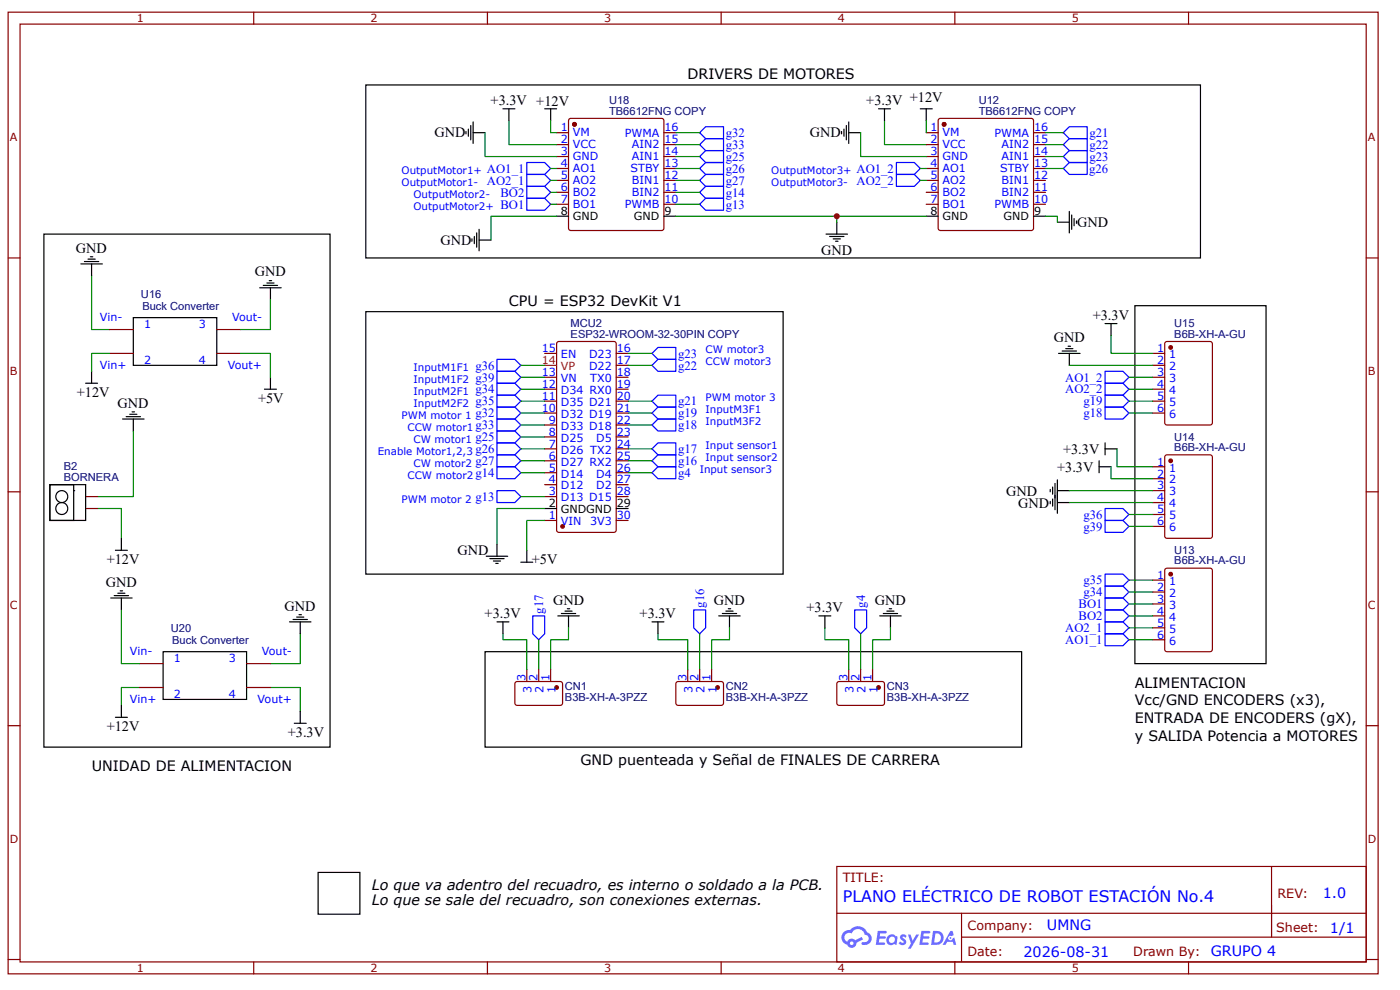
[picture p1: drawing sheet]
<svg xmlns="http://www.w3.org/2000/svg" width="297mm" height="210mm" viewBox="0 0 297 210" stroke-linecap="round" stroke-linejoin="round" font-family="sans-serif">
<g fill="none" stroke="#800" stroke-width=".25">
<path d="M1.7 2.6h290.7v203.9h-290.7zM4.3 5.1h285.5v198.8h-285.5zM53.8 2.6v2.5M103.4 2.6v2.5M153 2.6v2.5M202.6 2.6v2.5M252.1 2.6v2.5M1.7 54.7h2.6M289.8 54.7h2.6M1.7 104.3h2.6M289.8 104.3h2.6M1.7 153.8h2.6"/>
<path d="M289.8 153.8h2.6M177.5 183.7h112.3v20.2h-112.3zM177.6 193.6h112.1M204 198.7h85.7M204 193.6v10.1M269.8 183.7v15M1.7 203.4h2.6M53.8 203.9v2.6M103.4 203.9v2.6M153 203.9v2.6M202.6 203.9v2.6M252.1 203.9v2.6"/>
<path d="M289.8 203.4h2.6"/>
</g>
<g fill="#58f">
<path d="M191.1 198.2l.5-.1 .4 .1 .3 .2-.2 .5a.33 .33 0 0 0-.3-.3 .33 .33 0 0 0-.3 .1v.1a.85 .85 0 0 1 .7 .6 .85 .85 0 0 1-.3 .9l-.7 .1-.6-.4 .4-.4 .5 .3 .2-.1v-.2a.88 .88 0 0 1-.6-1.4z"/>
<path d="M192.6 198.1h.6l.4 1.3 .8-1.3h.6l-1.8 3h-.6l.7-1.1z"/>
<path d="M186.2 197.4h1.7l.2 .1-.1 .3-1.3 .1-.1 .6h1.1l.2 .3-.2 .2h-1.1l-.2 .8h1.3l.1 .3-.1 .2h-1.9z"/>
<path d="M195.5 197.4h1.6l.2 .1v.3l-1.3 .1-.1 .6h1.1l.2 .3-.3 .2h-1.1l-.1 .8h1.2l.1 .3-.1 .2h-1.9z"/>
<path d="M201.6 197.4h.5l.2 .9-.4 .2a.49 .49 0 0 0-.7 .2 .49 .49 0 0 0 .3 .7 .49 .49 0 0 0 .6-.5l.4-.2 .4 1.6h-.6l-.2-.6h-1.2l-.3 .6h-.6z"/>
<path d="M197.9 197.4l-.4 2.9h1a1.51 1.51 0 0 0 1.7-1.5 1.51 1.51 0 0 0-1.8-1.4zM198.4 197.9a1.02 1.02 0 0 1 1.2 1.1 1.02 1.02 0 0 1-1.4 .8z"/>
<path d="M188.5 198.4a1.11 1.11 0 0 0-.3 1.5 1.11 1.11 0 0 0 1.6 .3l.4 .1 .2-1.6-.4-.2a1.01 1.01 0 0 0-1.5-.1zM188.5 199.2a.66 .66 0 0 1 1.3 0 .66 .66 0 0 1-1.3 0z"/>
<path d="M179 197.6a1.58 1.58 0 0 0 .7 2.7 1.01 1.01 0 0 0 1.2 .6 1.01 1.01 0 0 0 .8-1l1.4-.7-.3-.6-1.4 .7a1.02 1.02 0 0 0-1.7 .4 .99 .99 0 0 1-.4-1.4 .99 .99 0 0 1 1.4-.4 1.48 1.48 0 0 1 1.5-.9 1.48 1.48 0 0 1 1.3 1.2 .82 .82 0 0 1 .8 1 .82 .82 0 0 1-1.2 .5l-.3 .2v.3a1.4 1.4 0 0 0 2-.6 1.4 1.4 0 0 0-.9-2 2.19 2.19 0 0 0-3.6-.4l-.8 .1zM180.3 200a.4 .4 0 0 1 .8 0 .4 .4 0 0 1-.8 0z"/>
<circle cx="201.6" cy="198.9" r=".19"/>
</g>
<path d="M19.4 58.5v11.4h3.8M23.2 74.9h-3.8v3.8M51 74.9h6.4v5.1M57.4 63.5v6.4h-6.4M28.3 91.4v13.9h-7.6M20.7 107.8h5.1v6.3M63.7 134.4v6.3h-6.3M29.5 145.8h-3.7v3.7M57.4 145.8h6.3v5" fill="none" stroke="#080" stroke-width=".25"/>
<g fill="none" stroke="#000" stroke-width=".25">
<path d="M17.2 56h4.5M17.9 55.4h3M18.7 54.9h1.5M19.2 54.4h.5M19.4 56v2.5M57.1 59.5h.5M19.4 78.7v2.6M28.3 67.3h17.7v10.2h-17.7zM55.1 61h4.5M55.9 60.5h3M56.6 60h1.5M57.4 61v2.5"/>
<path d="M57.4 80v2.5M18.2 81.3h2.5M26 88.8h4.6M26.8 88.3h3M27.5 87.8h1.5M28 87.3h.5M28.3 88.8v2.6M56.1 82.5h2.5M10.6 102.8h7.6v7.5h-7.6zM10.6 102.8h5v7.5h-5zM23.5 126.8h4.5M24.2 126.3h3.1"/>
<path d="M25 125.8h1.5M25.5 125.3h.5M25.8 126.8v2.5M34.6 138.2h17.7v10.1h-17.7zM61.4 131.8h4.6M62.2 131.3h3M62.9 130.8h1.6M63.4 130.3h.5M63.7 131.8v2.6M62.4 153.3h2.6M63.7 150.8v2.5"/>
<circle cx="13.1" cy="107.8" r="1.26"/>
<circle cx="13.1" cy="105.3" r="1.26"/>
</g>
<path d="M23.2 69.9h5.1M23.2 74.9h5.1M46 69.9h5M46 74.9h5M118.2 72.5l.4-.1h11.6l.3 .1 .2 .3v39.6l-.1 .2-.3 .3h-11.7l-.3-.1-.2-.3v-39.6zM18.2 105.3h2.5M18.2 107.8h2.5M29.5 140.7h5.1M29.5 145.8h5.1M52.3 140.7h5.1M52.3 145.8h5.1" fill="none" stroke="#800" stroke-width=".25"/>
<circle cx="119.3" cy="111.6" r=".38" fill="#800"/>
<g fill="none" stroke="#800" stroke-width=".25">
<path d="M115.6 80h2.5M115.6 74.9h2.5M130.7 80h2.6M130.7 74.9h2.6M130.7 77.5h2.6M115.6 97.7h2.5M115.6 95.2h2.5M115.6 92.6h2.5M115.6 90.1h2.5M115.6 87.6h2.5M115.6 85h2.5M115.6 82.5h2.5"/>
<path d="M130.7 97.7h2.6M130.7 95.2h2.6M130.7 92.6h2.6M130.7 90.1h2.6M130.7 87.6h2.6M130.7 85h2.6M130.7 82.5h2.6M115.6 110.3h2.5M115.6 105.3h2.5M115.6 102.8h2.5M115.6 100.2h2.5M130.7 110.3h2.6"/>
<path d="M130.7 105.3h2.6M130.7 102.8h2.6M130.7 100.2h2.6"/>
<circle cx="119.3" cy="111.6" r=".38"/>
</g>
<path d="M115.6 107.8h2.5M130.7 107.8h2.6" fill="none" stroke="#000" stroke-width=".25"/>
<path d="M115.6 77.5h2.5" fill="none" stroke="#f00" stroke-width=".25"/>
<circle cx="121.9" cy="26.4" r=".38" fill="#800"/>
<g fill="none" stroke="#800" stroke-width=".25">
<path d="M120.8 25.2l.3-.1h19.2l.4 .1 .1 .4v22.8l-.1 .3-.4 .2h-19.2l-.3-.2-.2-.3v-22.8z"/>
<circle cx="121.9" cy="26.4" r=".38"/>
</g>
<circle cx="121.9" cy="26.4" r=".38" fill="#800"/>
<g fill="none" stroke="#800" stroke-width=".25">
<path d="M118.1 28.1h2.5M118.1 30.7h2.5M118.1 33.2h2.5M118.1 35.7h2.5M118.1 38.2h2.5M140.8 28.1h2.6M140.8 30.7h2.6M140.8 33.2h2.6M140.8 35.7h2.6M140.8 38.2h2.6M118.1 40.8h2.5M118.1 43.3h2.5"/>
<path d="M140.8 40.8h2.6M140.8 43.3h2.6M247.2 72.5l.4-.1h9.1l.4 .2 .1 17-.2 .4-9.4 .1-.4-.2-.1-17z"/>
<circle cx="121.9" cy="26.4" r=".38"/>
</g>
<path d="M106.7 23.1h2.5M108 23.1v2.5M118.1 45.8h2.5M140.8 45.8h2.6M234.4 68.6h2.6M235.7 68.6v2.5M24.5 116.7h2.5M25.8 114.1v2.6M24.5 152.1h2.5M25.8 149.5v2.6" fill="none" stroke="#000" stroke-width=".25"/>
<path d="M108 25.6v5.1h10.1M25.8 129.3v11.4h3.7" fill="none" stroke="#080" stroke-width=".25"/>
<circle cx="248.4" cy="73.7" r=".38" fill="#800"/>
<g fill="none" stroke="#800" stroke-width=".25">
<path d="M244.6 74.9h2.5M244.6 77.5h2.5M244.6 80h2.5M244.6 82.5h2.5M244.6 85h2.5M244.6 87.6h2.5M247.2 96.6l.4-.2h9.1l.4 .3 .1 16.9-.2 .5h-9.4l-.4-.2-.1-17z"/>
<circle cx="248.4" cy="73.7" r=".38"/>
</g>
<circle cx="248.4" cy="97.7" r=".38" fill="#800"/>
<g fill="none" stroke="#800" stroke-width=".25">
<path d="M244.6 99h2.5M244.6 101.5h2.5M244.6 104h2.5M244.6 106.5h2.5M244.6 109.1h2.5M244.6 111.6h2.5M247.2 120.6l.4-.1h9.1l.4 .2 .1 17-.2 .4-9.4 .1-.4-.3-.1-16.9z"/>
<circle cx="248.4" cy="97.7" r=".38"/>
</g>
<circle cx="248.4" cy="121.7" r=".38" fill="#800"/>
<g fill="none" stroke="#800" stroke-width=".25">
<path d="M244.6 123h2.5M244.6 125.5h2.5M244.6 128h2.5M244.6 130.6h2.5M244.6 133.1h2.5M244.6 135.6h2.5"/>
<circle cx="248.4" cy="121.7" r=".38"/>
</g>
<g fill="none" stroke="#000" stroke-width=".25">
<path d="M186.4 23.1h2.5M187.6 23.1v2.5M224.6 74.9h4.5M225.3 74.4h3.1M226.1 73.9h1.5M226.6 73.4h.5M226.9 74.9v2.6M240.8 64.8h27.8v75.9h-27.8zM233.2 99h2.5M233.2 97.7v2.5M234.4 95.2h2.6M234.4 93.9v2.5"/>
<path d="M222.8 103.8v.5M222.8 106.3v.5M223.3 103.3v1.5M223.3 105.8v1.5M223.8 102.5v5.6M224.3 104h2.6M224.3 101.7v7.1M224.3 106.5h2.6"/>
</g>
<g fill="none" stroke="#080" stroke-width=".25">
<path d="M187.6 25.6v5.1h8.9M110.5 77.5h5.1M110.5 80h5.1M226.9 77.5h17.7M235.7 71.1v3.8h8.9M239.5 80h5.1M110.5 82.5h5.1M110.5 85h5.1M133.3 87.6h5M133.3 90.1h5M235.7 99v2.5h8.9M237 95.2v3.8h7.6"/>
<path d="M239.5 87.6h5.1M239.5 82.5h5.1M239.5 85h5.1M226.9 106.5h17.7M226.9 104h17.7"/>
</g>
<g fill="none" stroke="#00f" stroke-width=".25">
<path d="M105.4 76.2h3.8l1.3 1.3-1.3 1.2h-3.8zM105.4 78.7h3.8l1.3 1.3-1.3 1.3h-3.8zM234.4 78.7h3.8l1.3 1.3-1.3 1.3h-3.8zM105.4 81.3h3.8l1.3 1.2-1.3 1.3h-3.8zM105.4 83.8h3.8l1.3 1.2-1.3 1.3h-3.8zM138.3 90.1l1.3-1.3h3.8v2.6h-3.8zM138.3 87.6l1.3-1.3h3.8v2.5h-3.8zM234.4 81.3h3.8l1.3 1.2-1.3 1.3h-3.8zM234.4 83.8h3.8l1.3 1.2-1.3 1.3h-3.8zM234.4 86.3h3.8l1.3 1.3-1.3 1.2h-3.8zM234.4 110.3h3.8l1.3 1.3-1.3 1.3h-3.8zM234.4 107.8h3.8l1.3 1.3-1.3 1.2h-3.8z"/>
<path d="M234.4 124.3h3.8l1.3 1.2-1.3 1.3h-3.8zM234.4 121.7h3.8l1.3 1.3-1.3 1.3h-3.8zM234.4 134.4h3.8l1.3 1.2-1.3 1.3h-3.8zM234.4 131.8h3.8l1.3 1.3-1.3 1.3h-3.8zM234.4 129.3h3.8l1.3 1.3-1.3 1.2h-3.8zM234.4 126.8h3.8l1.3 1.2-1.3 1.3h-3.8z"/>
</g>
<circle cx="200.3" cy="26.4" r=".38" fill="#800"/>
<g fill="none" stroke="#800" stroke-width=".25">
<path d="M199.2 25.2l.3-.1h19.3l.3 .1 .2 .4v22.8l-.2 .3-.3 .2h-19.3l-.3-.2-.2-.3v-22.8z"/>
<circle cx="200.3" cy="26.4" r=".38"/>
</g>
<circle cx="200.3" cy="26.4" r=".38" fill="#800"/>
<g fill="none" stroke="#800" stroke-width=".25">
<path d="M196.5 28.1h2.5M196.5 30.7h2.5M196.5 33.2h2.5M196.5 35.7h2.5M196.5 38.2h2.5M219.3 28.1h2.5M219.3 30.7h2.5M219.3 33.2h2.5M219.3 35.7h2.5M219.3 38.2h2.5M196.5 40.8h2.5M196.5 43.3h2.5"/>
<path d="M219.3 40.8h2.5M219.3 43.3h2.5M109.4 144.6l.3-.1h9.3l.3 .5v4.2l-.5 .3h-9.3l-.3-.5v-4z"/>
<circle cx="200.3" cy="26.4" r=".38"/>
</g>
<g fill="none" stroke="#000" stroke-width=".25">
<path d="M77.6 18h177.1v36.7h-177.1zM98.9 27.9v.5M99.4 27.4v1.5M99.9 26.6v3M100.4 28.1h2.5M100.4 25.9v4.5M115.6 23.1h2.5M116.8 23.1v2.5M178.5 27.9v.5M179 27.4v1.5M179.6 26.6v3M180.1 28.1h2.5"/>
<path d="M180.1 25.9v4.5M195.2 23.1h2.6M196.5 23.1v2.5M9.3 49.6h60.7v108.8h-60.7zM100.1 50.6v.5M100.6 50.1v1.6M101.1 49.4v3M101.6 50.9h2.6M101.6 48.6v4.6M175.3 49.6h4.5M176 50.1h3M176.8 50.6h1.5"/>
<path d="M177.3 51.1h.5M177.5 47.1v2.5M196.5 45.8h2.5M219.3 45.8h2.5M224.3 47.1h2.6M226.9 44.8v4.6M227.4 45.6v3M227.9 46.3v1.6M228.4 46.8v.6M77.6 66.1h88.5v55.6h-88.5zM15.6 104h.1M103.2 117.9h4.5"/>
<path d="M103.9 118.4h3.1M104.7 118.9h1.5M105.2 119.4h.5M105.4 115.4v2.5M110.5 119.2h2.5M111.8 116.7v2.5M102.9 138.2h113.8v20.2h-113.8zM118.3 130.6h4.6M119.1 130.1h3M119.9 129.6h1.5M120.4 129.1h.5M120.6 130.6v2.5"/>
<path d="M152.5 130.6h4.5M153.2 130.1h3.1M154 129.6h1.5M154.5 129.1h.5M154.8 130.6v2.5M186.6 130.6h4.6M187.4 130.1h3M188.2 129.6h1.5M188.7 129.1h.5M188.9 130.6v2.5M67.5 185h8.8v8.8h-8.8z"/>
</g>
<g fill="none" stroke="#080" stroke-width=".25">
<path d="M102.9 28.1v5.1h15.2M116.8 25.6v2.5h1.3M116.8 35.7h1.3M116.8 38.2h1.3M143.4 28.1h5M143.4 30.7h5M143.4 33.2h5M143.4 35.7h5M143.4 38.2h5M182.6 28.1v5.1h13.9M195.2 35.7h1.3M195.2 38.2h1.3"/>
<path d="M196.5 25.6v2.5M221.8 28.1h3.8M221.8 30.7h3.8M221.8 33.2h3.8M221.8 35.7h3.8M116.8 40.8h1.3M116.8 43.3h1.3M118.1 45.8h-13.9v5.1M143.4 40.8h5M143.4 43.3h5M143.4 45.8h34.1M196.5 45.8h-19v1.3"/>
<path d="M221.8 45.8h2.5v1.3M133.3 77.5h5M133.3 74.9h5M110.5 95.2h5.1M110.5 97.7h5.1M110.5 87.6h5.1M110.5 90.1h5.1M110.5 92.6h5.1M133.3 95.2h5M133.3 97.7h5M133.3 85h5M110.5 100.2h5.1"/>
<path d="M110.5 105.3h5.1M115.6 110.3h-3.8v6.4M115.6 107.8h-10.2v7.6M133.3 100.2h5M239.5 109.1h5.1M239.5 111.6h5.1M114.3 135.6v6.4M120.6 133.1v2.5h-3.8v6.4M148.4 134.4v7.6M154.8 133.1v2.5h-3.8v6.4M182.6 134.4v7.6M188.9 133.1v2.5h-3.8v6.4"/>
<path d="M239.5 123h5.1M239.5 125.5h5.1M239.5 128h5.1M239.5 130.6h5.1M239.5 133.1h5.1M239.5 135.6h5.1"/>
</g>
<g fill="none" stroke="#00f" stroke-width=".25">
<path d="M111.8 34.5h3.8l1.2 1.2-1.2 1.3h-3.8zM111.8 37h3.8l1.2 1.2-1.2 1.3h-3.8zM111.8 39.5h3.8l1.2 1.3-1.2 1.2h-3.8zM148.4 28.1l1.3-1.2h3.8v2.5h-3.8zM148.4 30.7l1.3-1.3h3.8v2.5h-3.8zM148.4 33.2l1.3-1.3h3.8v2.6h-3.8zM148.4 35.7l1.3-1.2h3.8v2.5h-3.8zM148.4 38.2l1.3-1.2h3.8v2.5h-3.8zM190.2 34.5h3.8l1.2 1.2-1.2 1.3h-3.8zM190.2 37h3.8l1.2 1.2-1.2 1.3h-3.8zM225.6 28.1l1.3-1.2h3.7v2.5h-3.7zM225.6 30.7l1.3-1.3h3.7v2.5h-3.7z"/>
<path d="M225.6 35.7l1.3-1.2h3.7v2.5h-3.7zM225.6 33.2l1.3-1.3h3.7v2.6h-3.7zM111.8 42h3.8l1.2 1.3-1.2 1.3h-3.8zM148.4 40.8l1.3-1.3h3.8v2.5h-3.8zM148.4 43.3l1.3-1.3h3.8v2.6h-3.8zM138.3 74.9l1.3-1.2h3.8v2.5h-3.8zM138.3 77.5l1.3-1.3h3.8v2.5h-3.8zM105.4 91.4h3.8l1.3 1.2-1.3 1.3h-3.8zM105.4 88.8h3.8l1.3 1.3-1.3 1.3h-3.8zM105.4 86.3h3.8l1.3 1.3-1.3 1.2h-3.8zM105.4 93.9h3.8l1.3 1.3-1.3 1.2h-3.8zM105.4 96.4h3.8l1.3 1.3-1.3 1.3h-3.8z"/>
<path d="M105.4 99h3.8l1.3 1.2-1.3 1.3h-3.8zM138.3 95.2l1.3-1.3h3.8v2.5h-3.8zM138.3 97.7l1.3-1.3h3.8v2.6h-3.8zM138.3 85l1.3-1.2h3.8v2.5h-3.8zM105.4 104h3.8l1.3 1.3-1.3 1.2h-3.8zM138.3 100.2l1.3-1.2h3.8v2.5h-3.8zM113 130.6h2.6v3.8l-1.3 1.2-1.3-1.2zM147.2 129.3h2.5v3.8l-1.3 1.3-1.2-1.3zM181.3 129.3h2.6v3.8l-1.3 1.3-1.3-1.3z"/>
</g>
<circle cx="118.1" cy="145.8" r=".38" fill="#800"/>
<g fill="none" stroke="#800" stroke-width=".25">
<path d="M111.8 142v2.5M114.3 142v2.5M116.8 142v2.5M143.5 144.6l.4-.1h9.3l.3 .5v4.2l-.5 .3h-9.3l-.3-.5v-4z"/>
<circle cx="118.1" cy="145.8" r=".38"/>
</g>
<circle cx="152.2" cy="145.8" r=".38" fill="#800"/>
<g fill="none" stroke="#800" stroke-width=".25">
<path d="M145.9 142v2.5M148.4 142v2.5M151 142v2.5M177.7 144.6l.3-.1h9.3l.3 .5v4.2l-.5 .3h-9.3l-.3-.5v-4z"/>
<circle cx="152.2" cy="145.8" r=".38"/>
</g>
<circle cx="186.4" cy="145.8" r=".38" fill="#800"/>
<g fill="none" stroke="#800" stroke-width=".25">
<path d="M180.1 142v2.5M182.6 142v2.5M185.1 142v2.5"/>
<circle cx="186.4" cy="145.8" r=".38"/>
</g>
<path d="M105.4 131.8h2.6M106.7 131.8v2.6M138.3 131.8h2.5M139.6 131.8v2.6M173.7 130.6h2.6M175 130.6v2.5" fill="none" stroke="#000" stroke-width=".25"/>
<path d="M106.7 134.4v1.2h5.1v6.4M139.6 134.4v1.2h6.3v6.4M175 133.1v2.5h5.1v6.4" fill="none" stroke="#080" stroke-width=".25"/>
<circle cx="177.5" cy="45.8" r=".63" fill="#c00"/>
<text font-size="3.4" fill="#00f" x="178.8" y="191.3">PLANO ELÉCTRICO DE ROBOT ESTACIÓN No.4</text>
<g font-size="3">
<text x="145.9" y="16.7">DRIVERS DE MOTORES</text>
<text x="104.1" y="22.3">+3.3V +12V</text>
<text x="183.8" y="22.3">+3.3V +12V</text>
<text x="92.2" y="29.1">GND</text>
<text x="171.8" y="29.1">GND</text>
<text x="16.1" y="53.6">GND</text>
<text x="93.4" y="51.9">GND</text>
<text x="174.2" y="54">GND</text>
<text x="228.5" y="48.1">GND</text>
<text x="54" y="58.6">GND</text>
<text x="108" y="64.8">CPU = ESP32 DevKit V1</text>
<text x="231.8" y="67.8">+3.3V</text>
<text x="223.6" y="72.6">GND</text>
<text x="16.3" y="84.1">+12V</text>
<text x="24.9" y="86.4">GND</text>
<text x="54.7" y="85.4">+5V</text>
<text x="224.3" y="100">+3.3V</text>
<text x="225.5" y="96.2">+3.3V</text>
<text x="213.4" y="105.1">GND</text>
<text x="216" y="107.6">GND</text>
<text x="22.6" y="119.5">+12V</text>
<text x="97.1" y="117.7">GND</text>
<text x="112.8" y="119.5">+5V</text>
<text x="22.4" y="124.4">GND</text>
<text x="60.4" y="129.4">GND</text>
<text x="102.8" y="131">+3.3V</text>
<text x="117.3" y="128.3">GND</text>
<text x="135.7" y="131">+3.3V</text>
<text x="151.5" y="128.3">GND</text>
<text x="171.1" y="129.8">+3.3V</text>
<text x="185.6" y="128.3">GND</text>
<text x="240.8" y="145.8">ALIMENTACION</text>
<text x="240.8" y="149.5">Vcc/GND ENCODERS (x3),</text>
<text x="22.6" y="154.9">+12V</text>
<text x="240.8" y="153.3">ENTRADA DE ENCODERS (gX),</text>
<text x="61.1" y="156.3">+3.3V</text>
<text x="240.8" y="157.1">y SALIDA Potencia a MOTORES</text>
<text x="19.5" y="163.4">UNIDAD DE ALIMENTACION</text>
<text x="123.1" y="162.2">GND puenteada y Señal de FINALES DE CARRERA</text>
<text x="78.9" y="188.8">Lo que va adentro del recuadro, es interno o soldado a la PCB.</text>
<text x="78.9" y="191.8">Lo que se sale del recuadro, son conexiones externas.</text>
</g>
<g font-size="3" fill="#00f">
<text x="280.6" y="190.3">1.0</text>
<text x="222.1" y="197.2">UMNG</text>
<text x="282.2" y="197.7">1/1</text>
<text x="217.1" y="202.8">2026-08-31</text>
<text x="256.9" y="202.7">GRUPO 4</text>
</g>
<g font-size="2.7" fill="#00f">
<text x="154" y="29">g32</text>
<text x="231.2" y="29">g21</text>
<text x="154" y="31.6">g33</text>
<text x="154" y="34.1">g25</text>
<text x="231.2" y="31.6">g22</text>
<text x="231.2" y="34.1">g23</text>
<text x="103.3" y="36.6">AO1_1</text>
<text x="103.3" y="39.1">AO2_1</text>
<text x="106.2" y="41.7">BO2</text>
<text x="154" y="36.6">g26</text>
<text x="154" y="39.2">g27</text>
<text x="154" y="41.7">g14</text>
<text x="181.7" y="36.6">AO1_2</text>
<text x="181.7" y="39.1">AO2_2</text>
<text x="231.1" y="36.7">g26</text>
<text x="106.2" y="44.2">BO1</text>
<text x="154" y="44.2">g13</text>
<text x="143.9" y="75.8">g23</text>
<text x="100.9" y="83.4">g34</text>
<text x="100.9" y="78.4">g36</text>
<text x="100.9" y="80.9">g39</text>
<text x="143.9" y="78.4">g22</text>
<text x="226" y="80.9">AO1_2</text>
<text x="226" y="83.4">AO2_2</text>
<text x="100.9" y="88.5">g32</text>
<text x="100.9" y="85.9">g35</text>
<text x="143.9" y="88.5">g19</text>
<text x="143.9" y="85.9">g21</text>
<text x="229.9" y="86">g19</text>
<text x="229.9" y="88.5">g18</text>
<text x="100.9" y="93.6">g25</text>
<text x="100.9" y="91">g33</text>
<text x="143.9" y="91">g18</text>
<text x="100.9" y="96.1">g26</text>
<text x="100.9" y="98.6">g27</text>
<text x="100.9" y="101.1">g14</text>
<text x="143.9" y="96.1">g17</text>
<text x="143.9" y="98.6">g16</text>
<text x="143.9" y="101.1">g4</text>
<text x="100.9" y="106.2">g13</text>
<text x="229.9" y="112.5">g39</text>
<text x="229.9" y="110">g36</text>
<text x="229.9" y="123.9">g35</text>
<text x="115.2" y="130.1" transform="rotate(-90 115.2 130.1)">g17</text>
<text x="149.4" y="128.8" transform="rotate(-90 149.4 128.8)">g16</text>
<text x="183.5" y="128.8" transform="rotate(-90 183.5 128.8)">g4</text>
<text x="228.8" y="131.5">BO2</text>
<text x="228.8" y="129">BO1</text>
<text x="229.9" y="126.4">g34</text>
<text x="226" y="136.5">AO1_1</text>
<text x="226" y="134">AO2_1</text>
</g>
<g font-size="2.7" fill="#800">
<text x="178.8" y="187">TITLE:</text>
<text x="271" y="190.3">REV:</text>
<text x="205.3" y="197.2">Company:</text>
<text x="270.8" y="197.6">Sheet:</text>
<text x="205.3" y="202.7">Date:</text>
<text x="240.4" y="202.7">Drawn By:</text>
</g>
<g font-size="2.4" fill="#800">
<text x="29" y="4.7">1</text>
<text x="78.6" y="4.7">2</text>
<text x="128.2" y="4.7">3</text>
<text x="177.8" y="4.7">4</text>
<text x="227.4" y="4.7">5</text>
<text x="2.1" y="29.9">A</text>
<text x="290.2" y="29.9">A</text>
<text x="2.1" y="79.5">B</text>
<text x="290.2" y="79.5">B</text>
<text x="2.1" y="129.1">C</text>
<text x="290.2" y="129.1">C</text>
<text x="2.1" y="178.6">D</text>
<text x="290.2" y="178.6">D</text>
<text x="29" y="206.1">1</text>
<text x="78.6" y="206.1">2</text>
<text x="128.2" y="206.1">3</text>
<text x="177.8" y="206.1">4</text>
<text x="227.4" y="206.1">5</text>
</g>
<g font-size="2.4" fill="#000080">
<text x="129.2" y="22">U18</text>
<text x="207.6" y="22">U12</text>
<text x="129.2" y="24.3">TB6612FNG COPY</text>
<text x="207.6" y="24.3">TB6612FNG COPY</text>
<text x="29.9" y="63.1">U16</text>
<text x="30.2" y="65.6">Buck Converter</text>
<text x="121.1" y="71.6">ESP32-WROOM-32-30PIN COPY</text>
<text x="121.1" y="69.3">MCU2</text>
<text x="249.1" y="71.6">B6B-XH-A-GU</text>
<text x="249.1" y="69.4">U15</text>
<text x="249.1" y="95.6">B6B-XH-A-GU</text>
<text x="249.1" y="93.4">U14</text>
<text x="13.5" y="102">BORNERA</text>
<text x="13.5" y="99.7">B2</text>
<text x="249.1" y="119.7">B6B-XH-A-GU</text>
<text x="249.1" y="117.5">U13</text>
<text x="36.2" y="133.9">U20</text>
<text x="36.5" y="136.5">Buck Converter</text>
<text x="119.9" y="148.6">B3B-XH-A-3PZZ</text>
<text x="119.9" y="146.3">CN1</text>
<text x="154" y="148.6">B3B-XH-A-3PZZ</text>
<text x="154" y="146.3">CN2</text>
<text x="188.1" y="148.6">B3B-XH-A-3PZZ</text>
<text x="188.1" y="146.3">CN3</text>
</g>
<g font-size="2.4" fill="#00f">
<text x="119" y="27.9">1</text>
<text x="121.5" y="28.9">VM</text>
<text x="132.6" y="29.1">PWMA</text>
<text x="141" y="27.9">16</text>
<text x="197.4" y="27.9">1</text>
<text x="200" y="28.9">VM</text>
<text x="211" y="29.1">PWMA</text>
<text x="219.4" y="27.9">16</text>
<text x="119" y="30.4">2</text>
<text x="119" y="32.9">3</text>
<text x="119" y="35.5">4</text>
<text x="121.5" y="31.4">VCC</text>
<text x="121.5" y="33.9">GND</text>
<text x="134" y="33.9">AIN1</text>
<text x="134" y="31.4">AIN2</text>
<text x="141" y="35.5">13</text>
<text x="141" y="32.9">14</text>
<text x="141" y="30.4">15</text>
<text x="197.4" y="30.4">2</text>
<text x="197.4" y="32.9">3</text>
<text x="197.4" y="35.5">4</text>
<text x="200" y="31.4">VCC</text>
<text x="200" y="33.9">GND</text>
<text x="212.5" y="33.9">AIN1</text>
<text x="212.5" y="31.4">AIN2</text>
<text x="219.4" y="35.5">13</text>
<text x="219.4" y="32.9">14</text>
<text x="219.4" y="30.4">15</text>
<text x="119" y="38">5</text>
<text x="119" y="40.5">6</text>
<text x="121.5" y="36.5">AO1</text>
<text x="121.5" y="39">AO2</text>
<text x="121.5" y="41.5">BO2</text>
<text x="133.8" y="36.5">STBY</text>
<text x="134" y="41.5">BIN2</text>
<text x="134" y="39">BIN1</text>
<text x="141" y="40.5">11</text>
<text x="141" y="38">12</text>
<text x="197.4" y="38">5</text>
<text x="197.4" y="40.5">6</text>
<text x="200" y="36.5">AO1</text>
<text x="200" y="39">AO2</text>
<text x="200" y="41.5">BO2</text>
<text x="212.2" y="36.5">STBY</text>
<text x="212.4" y="41.5">BIN2</text>
<text x="212.4" y="39">BIN1</text>
<text x="219.4" y="40.5">11</text>
<text x="219.4" y="38">12</text>
<text x="119" y="43.1">7</text>
<text x="121.5" y="44.1">BO1</text>
<text x="132.5" y="44.1">PWMB</text>
<text x="141" y="43.1">10</text>
<text x="197.4" y="43.1">7</text>
<text x="200" y="44.1">BO1</text>
<text x="211" y="44.1">PWMB</text>
<text x="219.4" y="43.1">10</text>
<text x="21.2" y="68.1">Vin-</text>
<text x="30.6" y="69.6">1</text>
<text x="42.2" y="69.6">3</text>
<text x="49.2" y="68.1">Vout-</text>
<text x="30.6" y="77.2">2</text>
<text x="42.2" y="77.2">4</text>
<text x="115" y="74.7">15</text>
<text x="119" y="75.9">EN</text>
<text x="125" y="75.9">D23</text>
<text x="130.9" y="74.7">16</text>
<text x="130.9" y="77.2">17</text>
<text x="245.5" y="74.7">1</text>
<text x="245.5" y="77.2">2</text>
<text x="248" y="75.9">1</text>
<text x="21.2" y="78.2">Vin+</text>
<text x="48.3" y="78.2">Vout+</text>
<text x="115" y="82.3">12</text>
<text x="115" y="79.7">13</text>
<text x="119" y="83.5">D34 RX0</text>
<text x="119" y="81">VN</text>
<text x="125" y="78.5">D22</text>
<text x="125.2" y="81">TX0</text>
<text x="130.9" y="79.7">18</text>
<text x="130.9" y="82.3">19</text>
<text x="245.5" y="79.7">3</text>
<text x="245.5" y="82.3">4</text>
<text x="248" y="78.5">2</text>
<text x="248" y="81">3</text>
<text x="248" y="83.5">4</text>
<text x="115" y="87.3">10</text>
<text x="115" y="84.8">11</text>
<text x="116.5" y="89.9">9</text>
<text x="119" y="88.6">D32 D19</text>
<text x="119" y="86.1">D35 D21</text>
<text x="130.9" y="84.8">20</text>
<text x="130.9" y="87.3">21</text>
<text x="130.9" y="89.9">22</text>
<text x="245.5" y="84.8">5</text>
<text x="245.5" y="87.3">6</text>
<text x="248" y="86.1">5</text>
<text x="248" y="88.6">6</text>
<text x="116.5" y="94.9">7</text>
<text x="116.5" y="92.4">8</text>
<text x="119" y="93.6">D25</text>
<text x="119" y="91.1">D33 D18</text>
<text x="126.5" y="93.6">D5</text>
<text x="130.9" y="92.4">23</text>
<text x="130.9" y="94.9">24</text>
<text x="116.5" y="100">5</text>
<text x="116.5" y="97.4">6</text>
<text x="119" y="101.2">D14</text>
<text x="119" y="98.7">D27 RX2</text>
<text x="119" y="96.2">D26 TX2</text>
<text x="126.5" y="101.2">D4</text>
<text x="130.9" y="97.4">25</text>
<text x="130.9" y="100">26</text>
<text x="245.5" y="98.7">1</text>
<text x="245.5" y="101.2">2</text>
<text x="248" y="100">1</text>
<text x="116.5" y="105">3</text>
<text x="116.5" y="102.5">4</text>
<text x="119" y="106.3">D13 D15</text>
<text x="119" y="103.8">D12</text>
<text x="126.5" y="103.8">D2</text>
<text x="130.9" y="102.5">27</text>
<text x="130.9" y="105">28</text>
<text x="245.5" y="103.8">3</text>
<text x="245.5" y="106.3">4</text>
<text x="248" y="102.5">2</text>
<text x="248" y="105">3</text>
<text x="248" y="107.6">4</text>
<text x="116.5" y="110.1">1</text>
<text x="119" y="111.4">VIN</text>
<text x="125.2" y="111.4">3V3</text>
<text x="130.9" y="110.1">30</text>
<text x="245.5" y="108.8">5</text>
<text x="245.5" y="111.4">6</text>
<text x="248" y="110.1">5</text>
<text x="248" y="112.6">6</text>
<text x="245.5" y="122.7">1</text>
<text x="245.5" y="125.3">2</text>
<text x="248" y="124">1</text>
<text x="245.5" y="127.8">3</text>
<text x="245.5" y="130.3">4</text>
<text x="248" y="126.5">2</text>
<text x="248" y="129.1">3</text>
<text x="248" y="131.6">4</text>
<text x="245.5" y="132.9">5</text>
<text x="245.5" y="135.4">6</text>
<text x="248" y="134.1">5</text>
<text x="248" y="136.6">6</text>
<text x="27.5" y="138.9">Vin-</text>
<text x="36.9" y="140.4">1</text>
<text x="48.5" y="140.4">3</text>
<text x="55.5" y="138.9">Vout-</text>
<text x="27.5" y="149">Vin+</text>
<text x="36.9" y="148">2</text>
<text x="48.5" y="148">4</text>
<text x="54.6" y="149">Vout+</text>
<text x="111.5" y="144.4" transform="rotate(-90 111.5 144.4)">3</text>
<text x="112.8" y="146.9" transform="rotate(-90 112.8 146.9)">3</text>
<text x="114" y="144.4" transform="rotate(-90 114 144.4)">2</text>
<text x="115.3" y="146.9" transform="rotate(-90 115.3 146.9)">2</text>
<text x="116.6" y="144.4" transform="rotate(-90 116.6 144.4)">1</text>
<text x="117.8" y="146.9" transform="rotate(-90 117.8 146.9)">1</text>
<text x="145.7" y="144.4" transform="rotate(-90 145.7 144.4)">3</text>
<text x="146.9" y="146.9" transform="rotate(-90 146.9 146.9)">3</text>
<text x="148.2" y="144.4" transform="rotate(-90 148.2 144.4)">2</text>
<text x="149.5" y="146.9" transform="rotate(-90 149.5 146.9)">2</text>
<text x="150.7" y="144.4" transform="rotate(-90 150.7 144.4)">1</text>
<text x="152" y="146.9" transform="rotate(-90 152 146.9)">1</text>
<text x="179.8" y="144.4" transform="rotate(-90 179.8 144.4)">3</text>
<text x="181.1" y="146.9" transform="rotate(-90 181.1 146.9)">3</text>
<text x="182.3" y="144.4" transform="rotate(-90 182.3 144.4)">2</text>
<text x="183.6" y="146.9" transform="rotate(-90 183.6 146.9)">2</text>
<text x="184.9" y="144.4" transform="rotate(-90 184.9 144.4)">1</text>
<text x="186.1" y="146.9" transform="rotate(-90 186.1 146.9)">1</text>
</g>
<g font-size="2.4">
<text x="119" y="45.6">8</text>
<text x="121.5" y="46.6">GND</text>
<text x="134.5" y="46.6">GND</text>
<text x="141" y="45.6">9</text>
<text x="197.4" y="45.6">8</text>
<text x="200" y="46.6">GND</text>
<text x="212.9" y="46.6">GND</text>
<text x="219.4" y="45.6">9</text>
<text x="116.5" y="107.6">2</text>
<text x="130.9" y="107.6">29</text>
<text x="119" y="108.8">GNDGND</text>
</g>
<g font-size="2.4" fill="#f00">
<text x="115" y="77.2">14</text>
<text x="119" y="78.5">VP</text>
</g>
<g font-size="2.2" fill="#00f">
<text x="85.2" y="37">OutputMotor1+</text>
<text x="85.2" y="39.5">OutputMotor1-</text>
<text x="163.6" y="37">OutputMotor3+</text>
<text x="163.6" y="39.5">OutputMotor3-</text>
<text x="87.7" y="44.6">OutputMotor2+</text>
<text x="87.7" y="42">OutputMotor2-</text>
<text x="149.7" y="74.9">CW motor3</text>
<text x="149.7" y="77.5">CCW motor3</text>
<text x="87.7" y="78.7">InputM1F1</text>
<text x="87.7" y="81.3">InputM1F2</text>
<text x="87.7" y="83.8">InputM2F1</text>
<text x="85.2" y="88.8">PWM motor 1</text>
<text x="87.7" y="86.3">InputM2F2</text>
<text x="149.7" y="87.6">InputM3F1</text>
<text x="149.7" y="85">PWM motor 3</text>
<text x="86.5" y="91.4">CCW motor1</text>
<text x="87.7" y="93.9">CW motor1</text>
<text x="149.7" y="90.1">InputM3F2</text>
<text x="149.7" y="95.2">Input sensor1</text>
<text x="80.1" y="96.4">Enable Motor1,2,3</text>
<text x="86.5" y="101.5">CCW motor2</text>
<text x="87.7" y="99">CW motor2</text>
<text x="148.4" y="100.2">Input sensor3</text>
<text x="149.7" y="97.7">Input sensor2</text>
<text x="85.2" y="106.5">PWM motor 2</text>
</g>
</svg>
